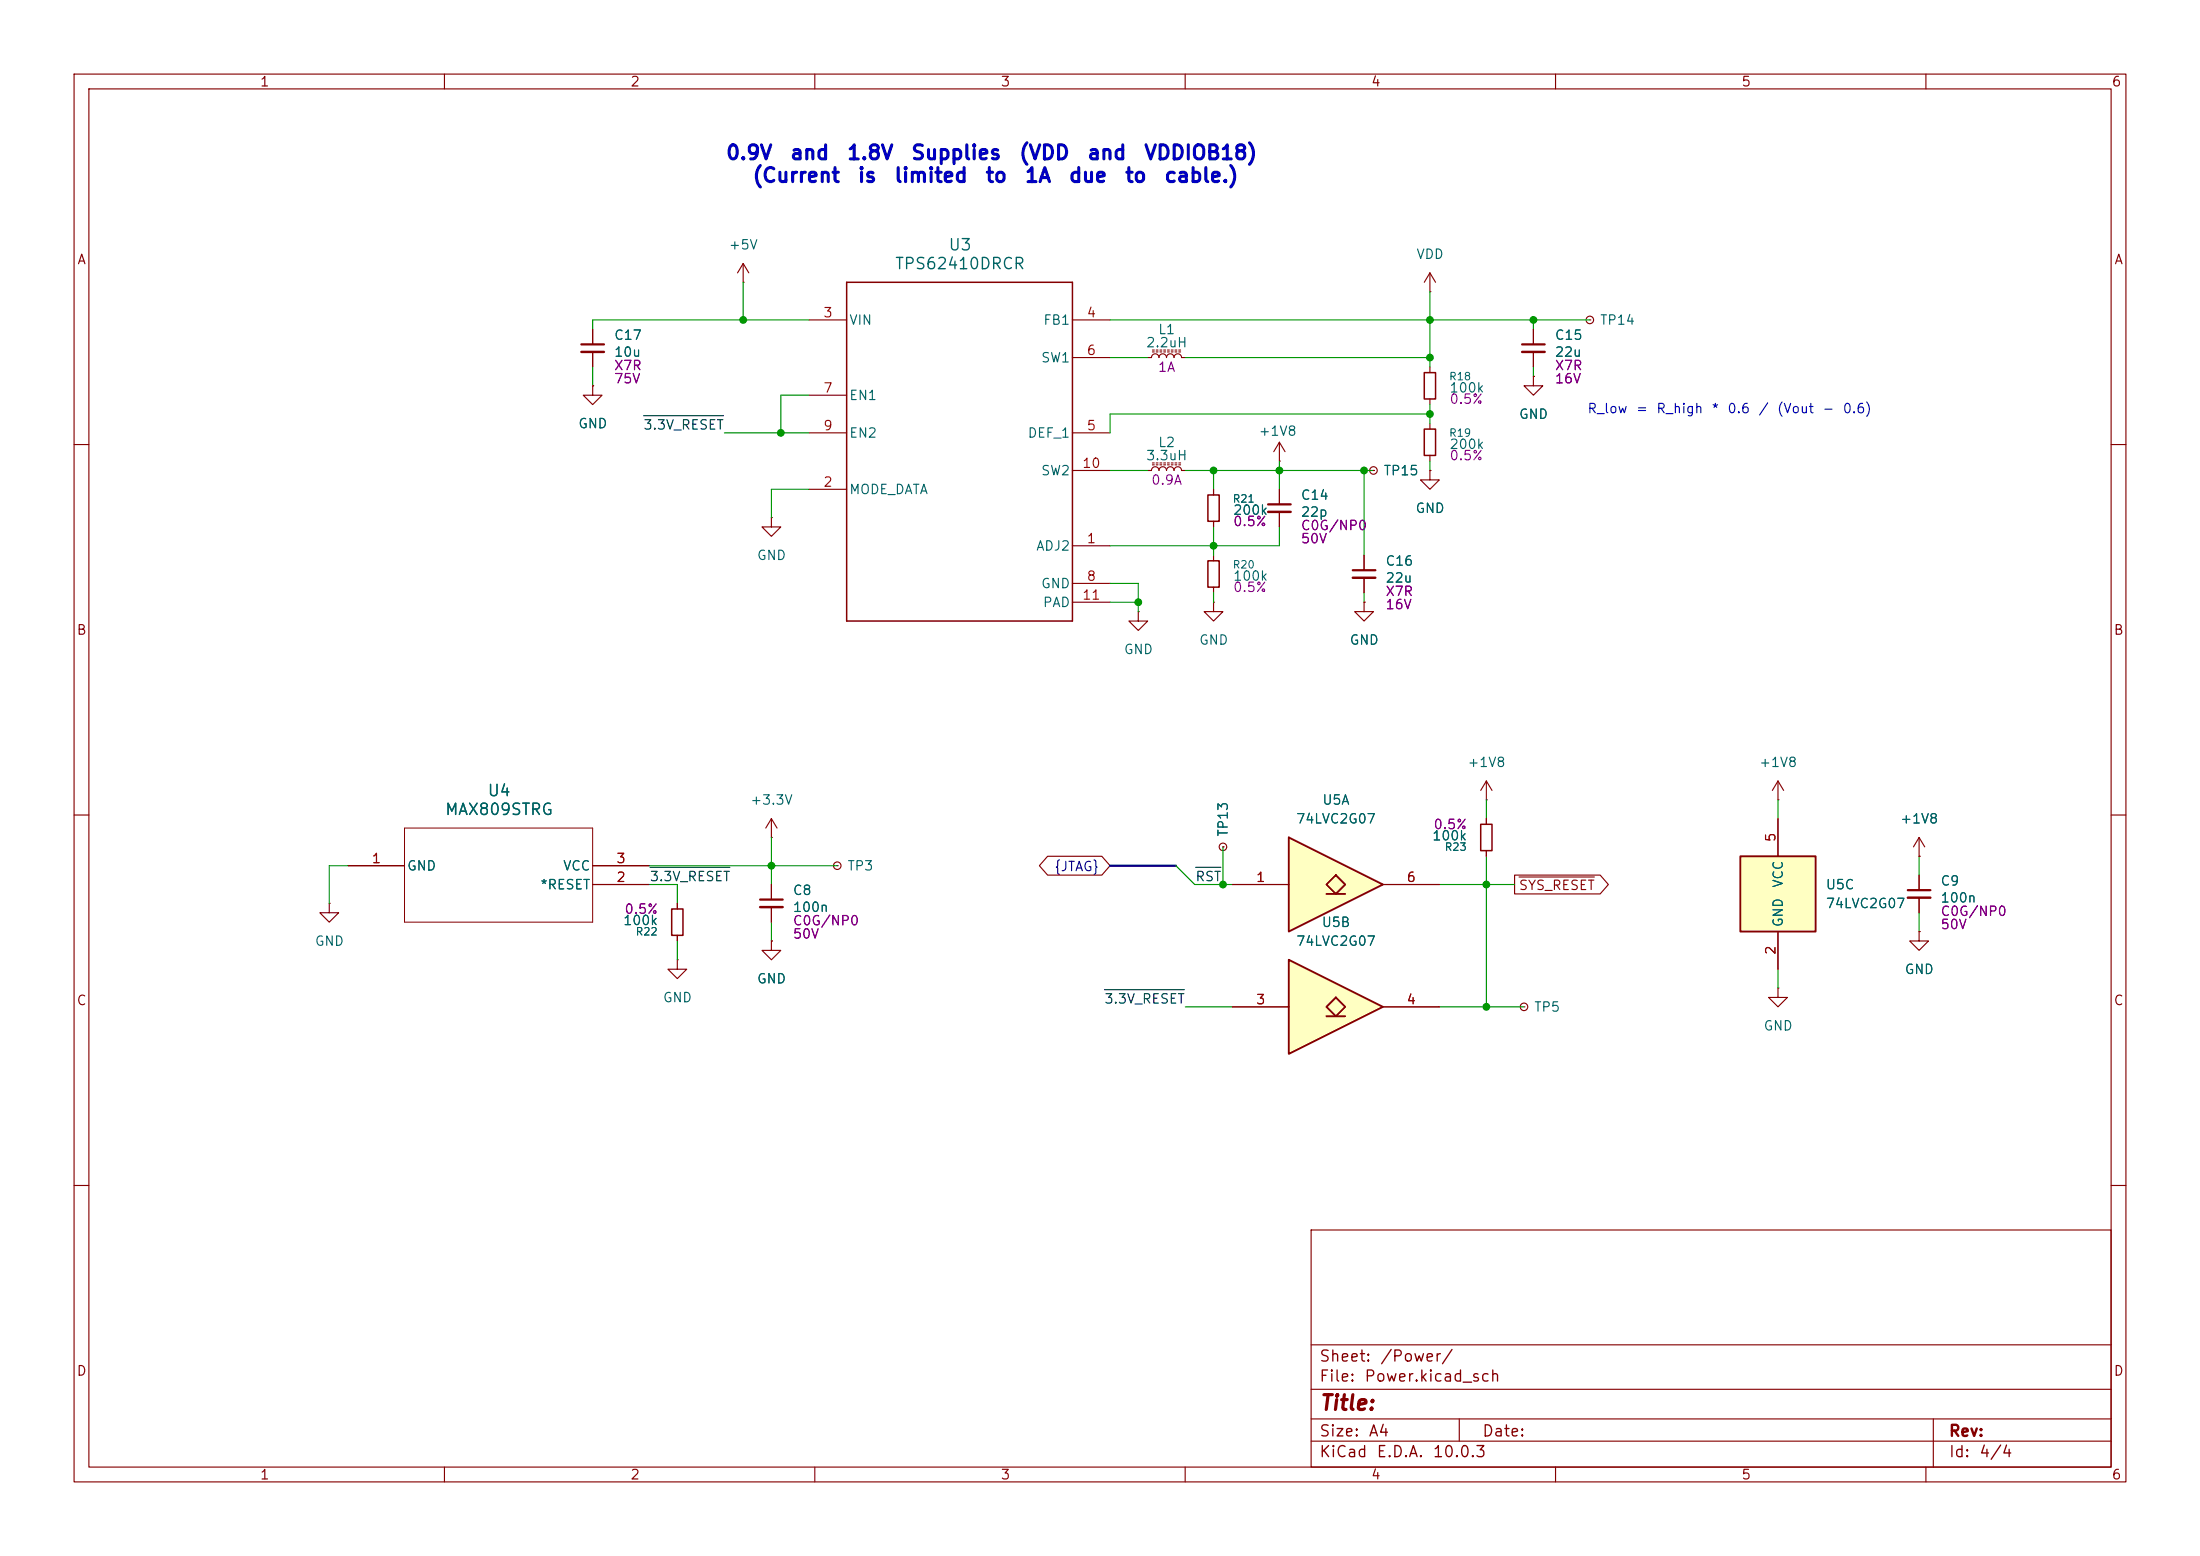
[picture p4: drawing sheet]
<svg xmlns="http://www.w3.org/2000/svg" width="297mm" height="210mm" viewBox="0 0 297 210" stroke-linecap="round" stroke-linejoin="round" font-family="sans-serif">
<g fill="none" stroke="#840000" stroke-width=".15">
<path d="M10 10h277v190h-277zM12 12h273v186h-273zM60 10v2M110 10v2M160 10v2M210 10v2M260 10v2M100.3 38.1h.1M100.3 35.6l-.7 1.2M100.3 35.6l.8 1.2M100.3 35.6v2.5M80 52.1v1.2h1.3l-1.3 1.3-1.3-1.3h1.3"/>
<path d="M80 52.1h.1M109.2 43.2h5.1M109.2 58.4h5.1M109.2 53.3h5.1M144.8 48.3h5.1M144.8 43.2h5.1M144.8 58.4h5.1M154.9 48.3h.5a.51 .51 0 0 1 .6-.5 .51 .51 0 0 1 .5 .5 .51 .51 0 0 1 .5-.5 .51 .51 0 0 1 .5 .5 .51 .51 0 0 1 .5-.5 .51 .51 0 0 1 .5 .5 .51 .51 0 0 1 .5-.5 .51 .51 0 0 1 .5 .5h.5M155.6 47.5h.2M155.6 47.2h.2M156.1 47.5h.2M156.1 47.2h.2"/>
<path d="M156.6 47.5h.2M156.6 47.2h.2M157.1 47.5h.3M157.1 47.2h.3M157.6 47.5h.3M157.6 47.2h.3M158.1 47.5h.3M158.1 47.2h.3M158.6 47.5h.3M158.6 47.2h.3M159.1 47.5h.3M159.1 47.2h.3"/>
<path d="M207 50.8v1.3h1.3l-1.3 1.2-1.3-1.2h1.3M207 50.8h.1M207 44.5v2M207 47.5v2M214.6 43.2h.1M10 60h2M104.1 69.9v1.2h1.3l-1.3 1.3-1.2-1.3h1.2M104.1 69.9h.1M109.2 66h5.1M144.8 73.7h5.1M144.8 78.7h5.1M144.8 63.5h5.1"/>
<path d="M172.7 66v2.1M172.7 69.1v2M184.1 74.9v2.1M184.1 78v2M285 60h2M144.8 81.3h5.1M184.1 81.3v1.3h1.3l-1.3 1.2-1.2-1.2h1.2M184.1 81.3h.1M10 110h2M165.1 114.3h.1M200.7 108h.1M200.7 105.4l-.8 1.3"/>
<path d="M200.7 105.4l.7 1.3M200.7 105.4v2.6M240 108h.1M240 105.4l-.7 1.3M240 105.4l.8 1.3M240 105.4v2.6M285 110h2M205.7 135.9h.1M10 160h2M177 166h108v32h-108zM285 160h2M60 198v2"/>
<path d="M110 198v2M160 198v2M177 194.5h108M177 191.5h108M177 187.5h108M177 181.5h108M197 191.5v3M210 198v2M260 198v2M261 191.5v6.5"/>
<circle cx="214.6" cy="43.2" r=".51"/>
<circle cx="165.1" cy="114.3" r=".51"/>
<circle cx="205.7" cy="135.9" r=".51"/>
</g>
<path d="M205.5 46.5h3M171.2 68.1h3M182.6 77h3.1" fill="none" stroke="#840000" stroke-width=".3"/>
<path d="M205.5 47.5h3M171.2 69.1h3M182.6 78h3.1" fill="none" stroke="#840000" stroke-width=".33"/>
<path d="M114.3 38.1h30.5v45.7h-30.5z" fill="none" stroke="#840000" stroke-width=".2"/>
<path d="M174 113l12.7 6.4-12.7 6.3z" fill="#ffffc2"/>
<path d="M179.1 120.7h2.5" fill="none" stroke="#ffffc2" stroke-width=".14"/>
<path d="M179.1 119.4l1.2-1.3 1.3 1.3-1.3 1.3z" fill="#ffffc2"/>
<path d="M174 113l12.7 6.4-12.7 6.3zM179.1 119.4l1.2-1.3 1.3 1.3-1.3 1.3zM179.1 120.7h2.5" fill="none" stroke="#840000" stroke-width=".25"/>
<path d="M80 44.5v2M80 47.5v2M166.4 119.4h7.6M186.7 119.4h7.6M200.7 110.5v.8M200.7 114.8v.8" fill="none" stroke="#840000" stroke-width=".15"/>
<path d="M78.5 46.5h3" fill="none" stroke="#840000" stroke-width=".3"/>
<path d="M78.5 47.5h3" fill="none" stroke="#840000" stroke-width=".33"/>
<path d="M199.9 111.3h1.5v3.5h-1.5z" fill="none" stroke="#840000" stroke-width=".2"/>
<path d="M174 129.5l12.7 6.4-12.7 6.3z" fill="#ffffc2"/>
<path d="M179.1 137.2h2.5" fill="none" stroke="#ffffc2" stroke-width=".14"/>
<path d="M179.1 135.9l1.2-1.3 1.3 1.3-1.3 1.3z" fill="#ffffc2"/>
<path d="M174 129.5l12.7 6.4-12.7 6.3zM179.1 135.9l1.2-1.3 1.3 1.3-1.3 1.3zM179.1 137.2h2.5" fill="none" stroke="#840000" stroke-width=".25"/>
<path d="M166.4 135.9h7.6M186.7 135.9h7.6M240 133.4v1.2h1.3l-1.3 1.3-1.2-1.3h1.2M240 133.4h.1M259.1 125.7v1.3h1.2l-1.2 1.3-1.3-1.3h1.3M259.1 125.7h.1" fill="none" stroke="#840000" stroke-width=".15"/>
<path d="M234.9 115.6h10.2v10.1h-10.2z" fill="#ffffc2"/>
<path d="M234.9 115.6h10.2v10.1h-10.2z" fill="none" stroke="#840000" stroke-width=".25"/>
<g fill="none" stroke="#840000" stroke-width=".15">
<path d="M193 39.4h.1M193 36.8l-.7 1.3M193 36.8l.8 1.3M193 36.8v2.6M80 52.1h.1M80 44.5v2M80 47.5v2M172.7 59.7l-.7 1.3M172.7 59.7l.8 1.3M172.7 59.7v2.5M193 49.5v.8M193 53.8v.8"/>
<path d="M193 57.2v.7M207 50.8h.1M207 44.5v2M207 47.5v2M154.9 63.5h.5a.51 .51 0 0 1 .6-.5 .51 .51 0 0 1 .5 .5 .51 .51 0 0 1 .5-.5 .51 .51 0 0 1 .5 .5 .51 .51 0 0 1 .5-.5 .51 .51 0 0 1 .5 .5 .51 .51 0 0 1 .5-.5 .51 .51 0 0 1 .5 .5h.5M155.6 62.7h.2M155.6 62.5h.2M156.1 62.7h.2M156.1 62.5h.2M156.6 62.7h.2M156.6 62.5h.2M157.1 62.7h.3"/>
<path d="M157.1 62.5h.3M157.6 62.7h.3M157.6 62.5h.3M158.1 62.7h.3M158.1 62.5h.3M158.6 62.7h.3M158.6 62.5h.3M159.1 62.7h.3M159.1 62.5h.3M163.8 66v.8M163.8 70.4v.7M163.8 74.9v.8"/>
<path d="M163.8 79.2v.8M172.7 62.2h.1M172.7 66v2.1M172.7 69.1v2M184.1 74.9v2.1M184.1 78v2M185.4 63.5h.1M193 63.5v1.3h1.3l-1.3 1.2-1.2-1.2h1.2M193 63.5h.1M193 61.5v.7M153.7 82.6v1.2h1.2l-1.2 1.3-1.3-1.3h1.3M153.7 82.6h.1"/>
<path d="M163.8 81.3v1.3h1.3l-1.3 1.2-1.2-1.2h1.2M163.8 81.3h.1M184.1 81.3h.1M47 116.8h7.6M80 116.8h7.6M80 119.4h7.6M104.1 113h.1M104.1 110.5l-.7 1.3M104.1 110.5l.8 1.3M104.1 110.5v2.5M104.1 119.4v2M113 116.8h.1"/>
<path d="M141.4 115.6h7.3l1.2 1.2-1.2 1.3h-7.3l-1.1-1.3zM165.1 114.3h.1M166.4 119.4h7.6M186.7 119.4h7.6M200.7 110.5v.8M200.7 114.8v.8M204.5 118.1h11.5l1.1 1.3-1.1 1.3h-11.5zM205.1 118.4h10.1M240 110.5v5.1M259.1 115.6h.1M259.1 113l-.8 1.3M259.1 113l.7 1.3"/>
<path d="M259.1 113v2.6M259.1 118.1v2M44.4 121.9v1.3h1.3l-1.3 1.3-1.2-1.3h1.2M44.4 121.9h.1M91.4 129.5v1.3h1.3l-1.3 1.3-1.2-1.3h1.2M91.4 129.5h.1M91.4 121.9v.8M91.4 126.2v.8M104.1 127v1.3h1.3l-1.3 1.2-1.2-1.2h1.2M104.1 127h.1M104.1 122.4v2.1M166.4 135.9h7.6"/>
<path d="M186.7 135.9h7.6M240 125.7v5.1M259.1 125.7h.1M259.1 121.2v2"/>
<circle cx="185.4" cy="63.5" r=".51"/>
<circle cx="113" cy="116.8" r=".51"/>
</g>
<path d="M102.6 121.4h3.1M257.6 120.1h3" fill="none" stroke="#840000" stroke-width=".3"/>
<path d="M102.6 122.4h3.1M257.6 121.2h3" fill="none" stroke="#840000" stroke-width=".33"/>
<path d="M54.6 111.8h25.4v12.7h-25.4z" fill="none" stroke="#840000" stroke-width=".14"/>
<path d="M192.3 50.3h1.5v3.5h-1.5zM192.3 57.9h1.5v3.6h-1.5zM163.1 75.7h1.5v3.5h-1.5zM163.1 66.8h1.5v3.6h-1.5zM90.7 122.7h1.5v3.5h-1.5z" fill="none" stroke="#840000" stroke-width=".2"/>
<path d="M86.9 56.1h10.8M87.8 117.1h10.7M161.4 117.1h3.4M149.1 133.6h10.8" fill="none" stroke="#0f0f0f" stroke-width=".15"/>
<path d="M149.9 116.8h8.8" fill="none" stroke="#000084" stroke-width=".3"/>
<g fill="none" stroke="#009600" stroke-width=".15">
<path d="M100.3 38.1v5.1M193 39.4v10.1M80 49.5v2.6M97.8 58.4h11.4M109.2 43.2h-29.2v1.3M109.2 53.3h-3.8v5.1M149.9 43.2h64.7M149.9 48.3h5M160 48.3h33M193 54.6v2.6M193 55.9h-43.1v2.5M207 43.2v1.3"/>
<path d="M207 49.5v1.3M109.2 66h-5.1v3.9M149.9 63.5h5M149.9 78.7h3.8v3.9M160 63.5h25.4M163.8 63.5v2.5M163.8 71.1v3.8M172.7 71.1v2.6h-22.8M172.7 62.2v3.8M184.1 63.5v11.4M193 62.2v1.3M149.9 81.3h3.8"/>
<path d="M163.8 80v1.3M184.1 80v1.3M47 116.8h-2.6v5.1M87.6 119.4h3.8v2.5M87.6 116.8h25.4M104.1 113v6.4M158.7 116.8l2.6 2.6h5.1M165.1 114.3v5.1M194.3 119.4h10.2M200.7 108v2.5M200.7 115.6v20.3M240 108v2.5"/>
<path d="M259.1 115.6v2.5M91.4 127v2.5M104.1 124.5v2.5M160 135.9h6.4M194.3 135.9h11.4M240 130.8v2.6M259.1 123.2v2.5"/>
</g>
<g fill="#009600" stroke="#009600" stroke-width=".14">
<circle cx="184.1" cy="63.5" r=".46"/>
<circle cx="172.7" cy="63.5" r=".46"/>
<circle cx="163.8" cy="63.5" r=".46"/>
<circle cx="193" cy="48.3" r=".46"/>
<circle cx="193" cy="43.2" r=".46"/>
<circle cx="193" cy="55.9" r=".46"/>
<circle cx="100.3" cy="43.2" r=".46"/>
<circle cx="163.8" cy="73.7" r=".46"/>
<circle cx="153.7" cy="81.3" r=".46"/>
<circle cx="105.4" cy="58.4" r=".46"/>
<circle cx="207" cy="43.2" r=".46"/>
<circle cx="200.7" cy="135.9" r=".46"/>
<circle cx="200.7" cy="119.4" r=".46"/>
<circle cx="165.1" cy="119.4" r=".46"/>
<circle cx="104.1" cy="116.8" r=".46"/>
</g>
<text font-size="2" fill="#840000" x="178" y="190.8">Title:</text>
<g font-size="1.9" fill="#0000c2">
<text x="97.9" y="22">0.9V</text>
<text x="106.6" y="22">and</text>
<text x="114.2" y="22">1.8V</text>
<text x="122.9" y="22">Supplies</text>
<text x="137.5" y="22">(VDD</text>
<text x="146.7" y="22">and</text>
<text x="154.3" y="22">VDDIOB18)</text>
<text x="101.5" y="25.1">(Current</text>
<text x="115.7" y="25.1">is</text>
<text x="120.6" y="25.1">limited</text>
<text x="132.9" y="25.1">to</text>
<text x="138.2" y="25.1">1A</text>
<text x="144.2" y="25.1">due</text>
<text x="151.8" y="25.1">to</text>
<text x="157.1" y="25.1">cable.)</text>
</g>
<g font-size="1.5" fill="#006464">
<text x="127.9" y="34.2">U3</text>
<text x="120.7" y="36.7">TPS62410DRCR</text>
<text x="65.7" y="107.8">U4</text>
<text x="60" y="110.4">MAX809STRG</text>
</g>
<g font-size="1.5" fill="#840000">
<text x="178" y="184.2">Sheet:</text>
<text x="186.2" y="184.2">/Power/</text>
<text x="178" y="186.9">File:</text>
<text x="184.1" y="186.9">Power.kicad_sch</text>
<text x="178" y="197.1">KiCad</text>
<text x="178" y="194.3">Size:</text>
<text x="184.7" y="194.3">A4</text>
<text x="185.7" y="197.1">E.D.A.</text>
<text x="193.3" y="197.1">10.0.3</text>
<text x="200" y="194.3">Date:</text>
<text x="263" y="194.3">Rev:</text>
<text x="263" y="197.1">Id:</text>
<text x="267.1" y="197.1">4/4</text>
</g>
<g font-size="1.3" fill="#840000">
<text x="35" y="12">1</text>
<text x="85" y="12">2</text>
<text x="135" y="12">3</text>
<text x="185" y="12">4</text>
<text x="235" y="12">5</text>
<text x="285" y="12">6</text>
<text x="10.3" y="36">A</text>
<text x="285.3" y="36">A</text>
<text x="10.3" y="86">B</text>
<text x="285.3" y="86">B</text>
<text x="204.9" y="120.4">SYS_RESET</text>
<text x="10.3" y="136">C</text>
<text x="285.3" y="136">C</text>
<text x="10.3" y="186">D</text>
<text x="285.3" y="186">D</text>
<text x="35" y="200">1</text>
<text x="85" y="200">2</text>
<text x="135" y="200">3</text>
<text x="185" y="200">4</text>
<text x="235" y="200">5</text>
<text x="285" y="200">6</text>
</g>
<g font-size="1.3" fill="#006464">
<text x="98.3" y="34">+5V</text>
<text x="191.1" y="35.3">VDD</text>
<text x="82.8" y="46.2">C17</text>
<text x="114.6" y="44.2">VIN</text>
<text x="140.8" y="44.2">FB1</text>
<text x="154.6" y="47.2">2.2uH</text>
<text x="156.3" y="45.4">L1</text>
<text x="209.8" y="46.2">C15</text>
<text x="215.9" y="44.2">TP14</text>
<text x="82.8" y="48.5">10u</text>
<text x="140.5" y="49.2">SW1</text>
<text x="195.6" y="53.3">100k</text>
<text x="209.8" y="48.5">22u</text>
<text x="78" y="58.1">GND</text>
<text x="114.6" y="54.3">EN1</text>
<text x="114.6" y="59.4">EN2</text>
<text x="138.6" y="59.4">DEF_1</text>
<text x="169.8" y="59.1">+1V8</text>
<text x="205" y="56.9">GND</text>
<text x="140.5" y="64.5">SW2</text>
<text x="154.6" y="62.4">3.3uH</text>
<text x="156.3" y="60.7">L2</text>
<text x="186.7" y="64.5">TP15</text>
<text x="195.6" y="60.9">200k</text>
<text x="114.6" y="67">MODE_DATA</text>
<text x="166.4" y="69.8">200k</text>
<text x="175.5" y="67.8">C14</text>
<text x="175.5" y="70.1">22p</text>
<text x="191" y="69.6">GND</text>
<text x="102.1" y="75.9">GND</text>
<text x="139.8" y="74.6">ADJ2</text>
<text x="187" y="76.7">C16</text>
<text x="140.5" y="79.7">GND</text>
<text x="140.7" y="82.3">PAD</text>
<text x="166.4" y="78.7">100k</text>
<text x="187" y="78.9">22u</text>
<text x="151.6" y="88.6">GND</text>
<text x="161.8" y="87.3">GND</text>
<text x="182.1" y="87.3">GND</text>
<text x="198" y="103.8">+1V8</text>
<text x="237.4" y="103.8">+1V8</text>
<text x="101.2" y="108.9">+3.3V</text>
<text x="166.1" y="113" transform="rotate(-90 166.1 113)">TP13</text>
<text x="174.9" y="111.5">74LVC2G07</text>
<text x="178.4" y="108.9">U5A</text>
<text x="193.3" y="113.7">100k</text>
<text x="256.4" y="111.5">+1V8</text>
<text x="54.9" y="117.8">GND</text>
<text x="75.9" y="117.8">VCC</text>
<text x="114.3" y="117.8">TP3</text>
<text x="241" y="119.9" transform="rotate(-90 241 119.9)">VCC</text>
<text x="261.9" y="119.8">C9</text>
<text x="72.8" y="120.4">*RESET</text>
<text x="84" y="125.2">100k</text>
<text x="106.9" y="121.1">C8</text>
<text x="106.9" y="123.4">100n</text>
<text x="178.3" y="125.4">U5B</text>
<text x="241" y="125.2" transform="rotate(-90 241 125.2)">GND</text>
<text x="246.4" y="120.4">U5C</text>
<text x="246.4" y="122.9">74LVC2G07</text>
<text x="261.9" y="122.1">100n</text>
<text x="42.4" y="128">GND</text>
<text x="174.9" y="128">74LVC2G07</text>
<text x="257" y="131.8">GND</text>
<text x="89.4" y="135.6">GND</text>
<text x="102.1" y="133.1">GND</text>
<text x="207" y="136.9">TP5</text>
<text x="238" y="139.4">GND</text>
</g>
<g font-size="1.3" fill="#a90000">
<text x="111.1" y="43.2">3</text>
<text x="146.6" y="43.2">4</text>
<text x="111.1" y="53.3">7</text>
<text x="146.6" y="48.2">6</text>
<text x="111.1" y="58.4">9</text>
<text x="146.6" y="58.4">5</text>
<text x="146" y="63.5">10</text>
<text x="111.1" y="66">2</text>
<text x="146.6" y="73.6">1</text>
<text x="146" y="81.3">11</text>
<text x="146.6" y="78.7">8</text>
<text x="240" y="113.7" transform="rotate(-90 240 113.7)">5</text>
<text x="50.1" y="116.8">1</text>
<text x="83.1" y="119.4">2</text>
<text x="83.1" y="116.8">3</text>
<text x="169.5" y="119.4">1</text>
<text x="189.8" y="119.4">6</text>
<text x="240" y="129" transform="rotate(-90 240 129)">2</text>
<text x="169.5" y="135.9">3</text>
<text x="189.8" y="135.9">4</text>
</g>
<g font-size="1.3" fill="#840084">
<text x="82.8" y="50.3">X7R</text>
<text x="82.8" y="52.1">75V</text>
<text x="156.2" y="50.5">1A</text>
<text x="209.8" y="50.3">X7R</text>
<text x="209.8" y="52.1">16V</text>
<text x="195.6" y="54.8">0.5%</text>
<text x="155.3" y="65.7">0.9A</text>
<text x="195.6" y="62.4">0.5%</text>
<text x="166.4" y="71.3">0.5%</text>
<text x="175.5" y="71.9">C0G/NP0</text>
<text x="175.5" y="73.7">50V</text>
<text x="166.4" y="80.2">0.5%</text>
<text x="187" y="80.8">X7R</text>
<text x="187" y="82.5">16V</text>
<text x="193.4" y="112.2">0.5%</text>
<text x="84.2" y="123.7">0.5%</text>
<text x="106.9" y="125.2">C0G/NP0</text>
<text x="261.9" y="123.9">C0G/NP0</text>
<text x="261.9" y="125.7">50V</text>
<text x="106.9" y="127">50V</text>
</g>
<g font-size="1.3" fill="#0f0f0f">
<text x="86.8" y="58.3">3.3V_RESET</text>
<text x="87.6" y="119.3">3.3V_RESET</text>
<text x="161.3" y="119.3">RST</text>
<text x="149" y="135.8">3.3V_RESET</text>
</g>
<g font-size="1.3" fill="#0000c2">
<text x="214.2" y="56.1">R_low</text>
<text x="220.8" y="56.1">=</text>
<text x="223.5" y="56.1">R_high</text>
<text x="231" y="56.1">*</text>
<text x="233.1" y="56.1">0.6</text>
<text x="237.3" y="56.1">/</text>
<text x="239.8" y="56.1">(Vout</text>
<text x="245.9" y="56.1">-</text>
<text x="248.7" y="56.1">0.6)</text>
</g>
<text font-size="1.3" fill="#000084" x="142.2" y="117.9">{JTAG}</text>
<g font-size="1" fill="#006464">
<text x="195.5" y="51.6">R18</text>
<text x="195.5" y="59.2">R19</text>
<text x="166.3" y="68.1">R21</text>
<text x="166.3" y="77">R20</text>
<text x="195" y="115.1">R23</text>
<text x="85.7" y="126.5">R22</text>
</g>
</svg>
